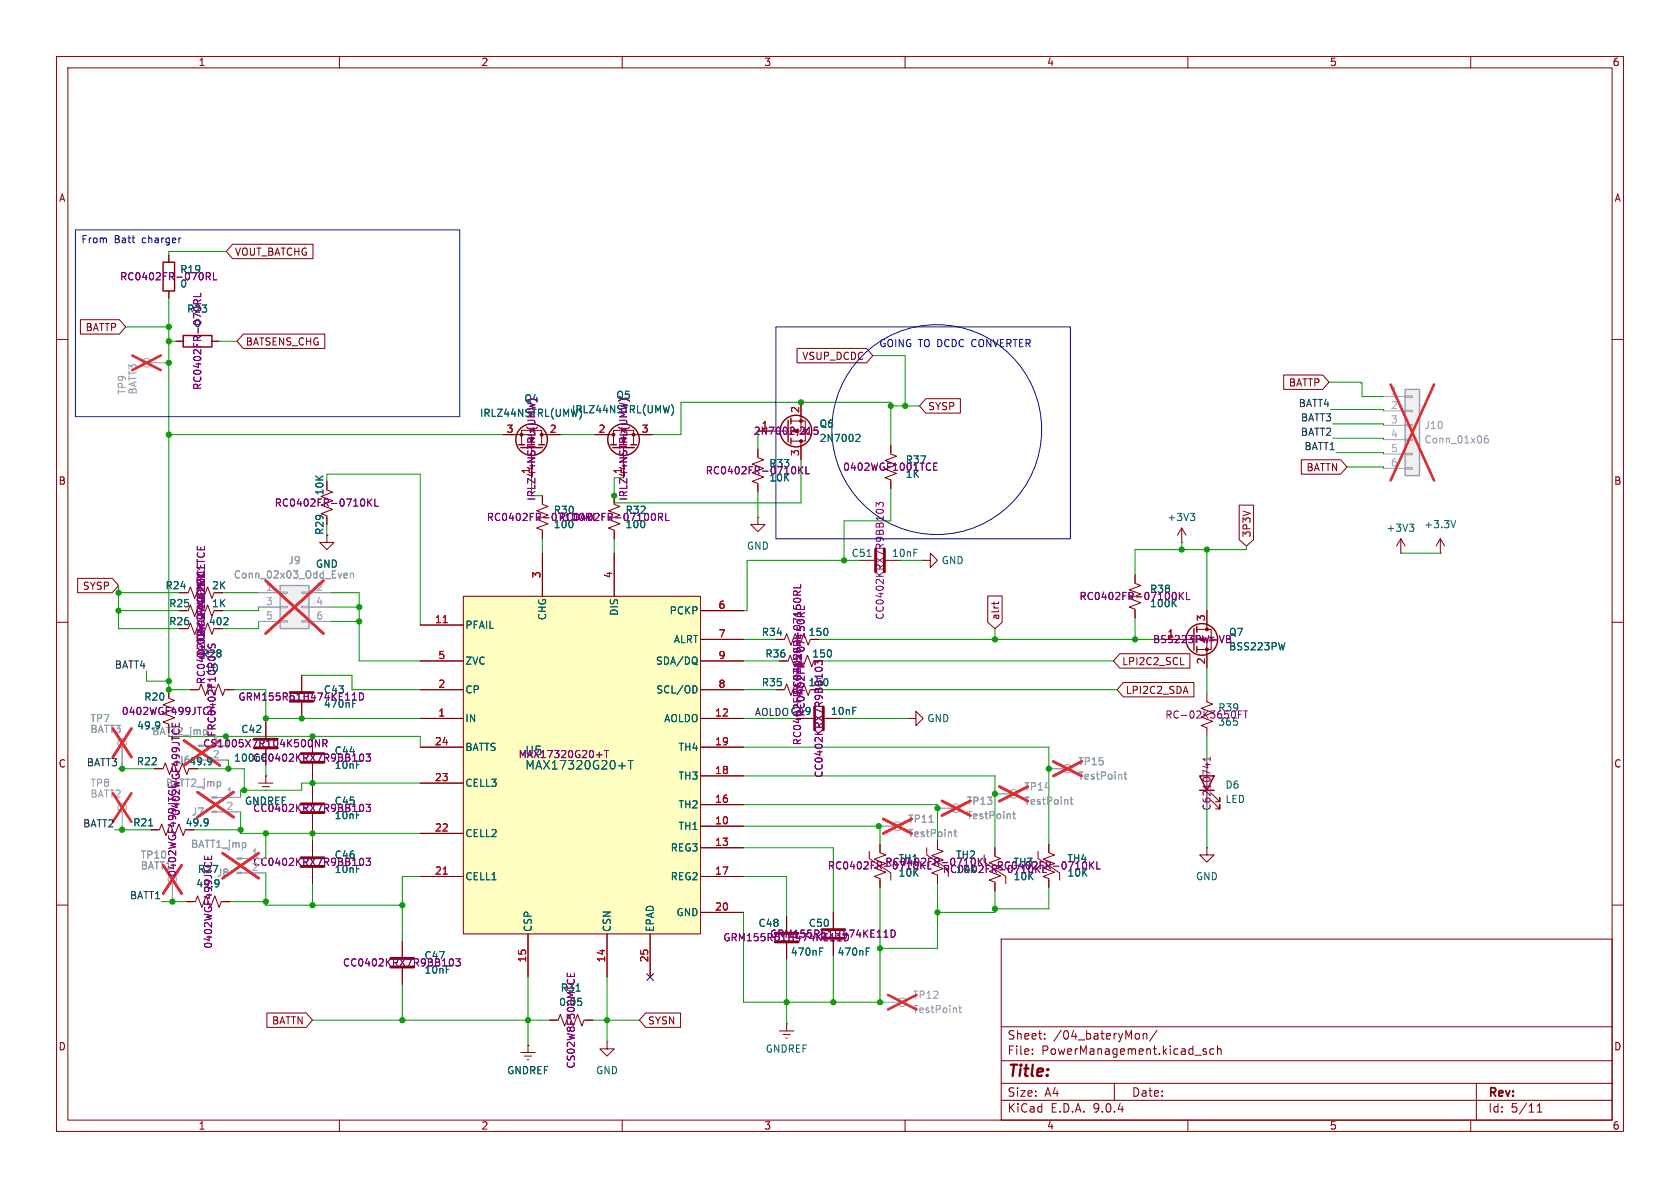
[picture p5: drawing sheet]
<svg xmlns="http://www.w3.org/2000/svg" width="297mm" height="210mm" viewBox="0 0 297 210" stroke-linecap="round" stroke-linejoin="round" font-family="sans-serif">
<g fill="none" stroke="#840000" stroke-width=".18">
<path d="M10 10h277v190h-277zM12 12h273v186h-273zM60 10v2M110 10v2M160 10v2M210 10v2M260 10v2M10 60h2M285 60h2M10 110h2M285 110h2M10 160h2"/>
<path d="M177 166h108v32h-108zM285 160h2M60 198v2M110 198v2M160 198v2M177 194.5h108M177 191.5h108M177 187.5h108M177 181.5h108M182.5 186.3v.1M182.5 185.5v.1M184.7 183.6v.1"/>
<path d="M184.7 182.8v.1M197 191.5v3M202.1 182.7v1M202.1 182.8l.2-.1 .4 .1v.9M204.5 182.1l-1.3 2M210 198v2M213.2 185.5l-.3-.1-.2 .2v.2l.5 .2v.3h-.5M214.6 185.5l-.4-.1-.3 .3v.4l.1 .2h.6M215.2 185.5l.3-.1 .3 .1 .1 .9M215.2 184.9v1.5M260 198v2M261 191.5v6.5"/>
<path d="M271.7 196.6h.9M271.7 195.5l.5-.4v1.5"/>
</g>
<g fill="none" stroke="#a1a1a1" stroke-width=".18">
<path d="M155.4 146.1h2.5M175.9 140.3h2.5"/>
<circle cx="158.7" cy="146" r=".76"/>
<circle cx="179.2" cy="140.3" r=".76"/>
</g>
<path d="M164.2 145.4h.8M168.6 147.1h.5M168.8 146.6v1.1l.3 .2M189.2 141.3h.5M189.4 140.9v1.1l.3 .2" fill="none" stroke="#989898" stroke-width=".18"/>
<path d="M176.7 139l5 2.6M181.7 139l-5 2.6M156.1 144.8l5.1 2.5M161.2 144.8l-5.1 2.5" fill="none" stroke="#e12e31" stroke-width=".46"/>
<path d="M49.5 103.5h5.1v7.6h-5.1z" fill="#f0f0f0"/>
<path d="M49.5 103.5h5.1v7.6h-5.1z" fill="none" stroke="#a1a1a1" stroke-width=".25"/>
<g fill="none" stroke="#a1a1a1" stroke-width=".18">
<path d="M45.7 104.8h3.8M45.7 107.3h3.8M45.7 109.9h3.8M49.5 104.6h1.3v.3h-1.3zM49.5 107.2h1.3v.2h-1.3zM49.5 109.7h1.3v.3h-1.3zM53.3 104.6h1.3v.3h-1.3zM53.3 107.2h1.3v.2h-1.3zM53.3 109.7h1.3v.3h-1.3zM54.6 104.8h3.8M54.6 107.3h3.8M54.6 109.9h3.8"/>
<path d="M21.6 132.1v2.5M21.6 143.5v2.6M30.5 156.2v2.6M38.3 141h4.2M38.3 143.5h4.2M165.7 142.9h2.6"/>
<circle cx="21.6" cy="131.3" r=".76"/>
<circle cx="21.6" cy="142.7" r=".76"/>
<circle cx="30.5" cy="155.4" r=".76"/>
<circle cx="169" cy="142.9" r=".76"/>
</g>
<path d="M61 101.3l.4 .1v.2l-.6 .2M61.4 102.1l-.4 .1M62 101.5l.1-.2 .3 .1 .1 .8M62 101.3v.9M179 143.9h.5M179.2 143.5v1l.3 .2" fill="none" stroke="#989898" stroke-width=".18"/>
<path d="M47 102.6l10.2 9.4M57.2 102.6l-10.2 9.4M20 128.8l3.2 5M23.2 128.8l-3.2 5M20 140.2l3.2 5.1M23.2 140.2l-3.2 5.1M28.8 152.9l3.3 5.1M32.1 152.9l-3.3 5.1M34.9 140l6.4 4.5M41.3 140l-6.4 4.5M166.5 141.6l5.1 2.6M171.6 141.6l-5.1 2.6" fill="none" stroke="#e12e31" stroke-width=".46"/>
<path d="M51.3 122.4h4.1M51.3 124h4.1M144 125v4M145.5 125v4M69.1 169.4h4.1M69.1 170.9h4.1" fill="none" stroke="#840000" stroke-width=".51"/>
<g fill="none" stroke="#840000" stroke-width=".18">
<path d="M53.3 119.4v2.8M27.3 135.9h1.5l.4-1 .8 2 .4-1M29.8 121.9v1.5l1.1 .4-2.1 .8 1 .4M29.8 126.5l1.1 .4-2.1 .7 1 .4v.3M31.9 135.9l.4-1 .7 2 .4-1M33.7 121.9h1.5l.4-1 .7 2 .4-1M38.2 121.9l.4-1 .8 2 .4-1h1.5M53.3 124.2v2.8M137.2 121.9h1.5l.4-1 .7 2 .4-1M141 127h2.8M141.7 121.9l.4-1 .8 2 .4-1M145.8 127h2.8"/>
<path d="M160.7 127h1.2v-1.3l1.3 1.3-1.3 1.3v-1.3M160.7 127h.1M26.7 146.7h1.5l.4-1 .7 2 .4-1M31.2 146.7l.4-1 .8 2 .4-1M33 159.4h1.5l.4-1 .8 2 .4-1M37.6 159.4l.4-1 .7 2 .4-1h1.5M163.8 149.9v1.2l3.8 2.6M165.7 148.6v1.5l1.1 .4-2.1 .8 1 .3M165.7 153.2l1.1 .3-2.1 .8 1 .4v1.5M174 151.1v1.3l3.8 2.5v1.3M175.9 149.9v1.5l1 .4-2 .7 1 .4M175.9 154.4l1 .4-2 .8 1 .4v1.5"/>
<path d="M183.5 150.5v1.3l3.8 2.5v1.3M185.4 149.2v1.5l1 .4-2 .8 1 .4M185.4 153.8l1 .4-2 .7 1 .4v1.5M71.1 166.4v2.8M71.1 171.2v2.8M107.3 184.2v1.2h1.3l-1.3 1.3-1.3-1.3h1.3M107.3 184.2h.1"/>
</g>
<path d="M28.1 127.6l.1 .7M28.2 128.1l-.1 .2M37.4 134.7l-.1 .4M62.3 124.4h.5M62.3 123.8h.6M26.3 146h.7M36.7 144.8a1.07 1.07 0 0 1-.1 1.1M36.8 145.3l-.1 .2M38.7 155.8v.4l-.2 .5M38.7 156.1l-.1 .1" fill="none" stroke="#006464" stroke-width=".18"/>
<g fill="none" stroke="#840084" stroke-width=".18">
<path d="M37.1 114.6l.6-.8 .3 .3v.5M144.1 118.4a.68 .68 0 0 1 .6-.5 .68 .68 0 0 1 .7 .5M144.6 117v.2l-.5-.5v.8M145.4 117l-.2 .5M30.4 127.8v.6M31 128v.4M31.7 127.8v.6M62.3 123.8h.7M63.6 122.5a.64 .64 0 0 1 .7 .6 .64 .64 0 0 1-.7 .7zM36.1 151.3v.6M36.7 151.5v.4M37.4 151.3v.6"/>
<path d="M173 151.7v1.3M173.1 152.3l.6 .7M173.7 151.7l-.7 .7M174.2 151.7v1.3M192.6 152.3v1.3M192.8 152.9l.6 .7M193.4 152.3l-.8 .8M193.9 152.3v1.3h.6M79.7 169.5a.68 .68 0 0 1 .5 .6 .68 .68 0 0 1-.5 .7M80.6 169.5h.8l-.5 .5 .4 .1v.5l-.2 .2-.5-.2"/>
</g>
<g fill="#a1a1a1" stroke="#a1a1a1" stroke-width=".18">
<path d="M37.5 140.8h.8v.3h-.8z"/>
<path d="M37.5 143.4h.8v.2h-.8z"/>
</g>
<path d="M248.4 68.8h2.6v15.3h-2.6z" fill="#f0f0f0"/>
<path d="M248.4 68.8h2.6v15.3h-2.6z" fill="none" stroke="#a1a1a1" stroke-width=".25"/>
<g fill="none" stroke="#a1a1a1" stroke-width=".18">
<path d="M244.6 70.1h3.8M244.6 72.6h3.8M244.6 75.2h3.8M244.6 77.7h3.8M248.4 70h1.3v.2h-1.3zM248.4 72.5h1.3v.3h-1.3zM248.4 75.1h1.3v.2h-1.3zM248.4 77.6h1.3v.3h-1.3zM244.6 80.3h3.8M244.6 82.8h3.8M248.4 80.1h1.3v.3h-1.3zM248.4 82.7h1.3v.2h-1.3z"/>
<path d="M36.3 131.8h3.8M36.3 134.4h3.8M185.4 135.9h2.6M42.8 151.8h4.2M42.8 154.3h4.2M156.2 177.2h2.5"/>
<circle cx="188.7" cy="135.9" r=".76"/>
<circle cx="159.5" cy="177.2" r=".76"/>
</g>
<path d="M263 77l-.3 .1a.86 .86 0 0 0 0 1.2l.4-.1v-.4l-.2-.3h-.2l-.3 .3M198.7 136.9h.5M198.9 136.5v1.1l.3 .1M169.5 178.2h.5M169.7 177.7v1.1l.3 .2" fill="none" stroke="#989898" stroke-width=".18"/>
<path d="M245.8 68l7.7 16.9M253.5 68l-7.7 16.9M32.5 130.9l6.4 4.4M38.9 130.9l-6.4 4.4M186.2 134.6l5 2.6M191.2 134.6l-5 2.6M39.4 150.8l6.3 4.4M45.7 150.8l-6.3 4.4M157 175.9l5 2.6M162 175.9l-5 2.6" fill="none" stroke="#e12e31" stroke-width=".46"/>
<g fill="none" stroke="#840000" stroke-width=".18">
<path d="M157.5 78.7v1.6l1 .3-2 .8 1 .4M57.8 89.7l1 .3-2 .8 1 .4M57.8 86.6l1 .4-2 .8 1 .3M57.8 94.6v1.3h1.3l-1.3 1.3-1.3-1.3h1.3M151.8 99.1h2.8M156.6 99.1h2.8M157.5 83.3l1 .4-2 .8 1 .3v1.6M163.2 99.1h1.3v-1.3l1.2 1.3-1.2 1.2v-1.2M163.2 99.1h.1M208.9 95.9h.1M208.9 93.3l-.7 1.3M208.9 93.3l.8 1.3"/>
<path d="M208.9 93.3v2.6M31.7 104.8h1.6l.4-1 .7 2 .4-1M33.3 111.1l.4-1 .7 2 .4-1M33.3 108l.4-1.1 .7 2.1 .4-1M36.3 111.1l.4-1 .8 2 .3-1M36.3 104.8l.4-1 .8 2 .3-1M36.3 108l.4-1.1 .8 2.1 .3-1M137.2 113h1.5l.4-1 .7 2 .4-1M141.7 113l.4-1 .8 2 .4-1M200.7 101.6v1.5l1 .4-2.1 .8 1.1 .3M200.7 106.2l1 .4-2.1 .7 1.1 .4v1.5M211.6 111.3h2.5v3.5h-2.5"/>
<path d="M211.6 113h1.8v5.1M213.4 108v3.3M45.7 138.4h2.6M46.4 139.1h1.2M46.9 139.7h.2M47 137.2h.1M47 127.6v2.8M47 132.5v2.8M47 137.2v1.2M213.4 122.6v1.5l1 .4-2.1 .7 1.1 .4M213.4 127.1l1 .4-2.1 .8 1.1 .4v1.5M213.4 134.6v2.6"/>
<path d="M153.7 150.5v1.3l3.8 2.5v1.3M155.6 149.2v1.5l1 .4-2 .8 1 .4M155.6 153.8l1 .4-2 .7 1 .4v1.5M213.4 149.9v1.2h1.2l-1.2 1.3-1.3-1.3h1.3M213.4 149.9h.1M214.1 141.5l1.5 1.5v-.8v.8h-.7M214.1 140.2l1.5 1.5v-.7v.7h-.7M139.1 161.9v2.8M139.1 166.8v2.7M147.3 161.3v2.8M147.3 166.1v2.8M92.1 186.1h2.5"/>
<path d="M92.7 186.7h1.3M93.2 187.3h.3M93.3 184.8h.1M93.3 184.8v1.3M97.2 180.3h1.5l.4-1 .7 2.1 .4-1.1M101.7 180.3l.4-1 .8 2.1 .4-1.1h1.5M137.8 182.2h2.5M138.4 182.9h1.3M138.9 183.5h.3M139.1 181h.1M139.1 181v1.2"/>
</g>
<g fill="none" stroke="#006464" stroke-width=".18">
<path d="M153.3 98.4h.7M210.4 90.7h.8l-.4 .5M211 91.2l.2 .3v.3l-.2 .2M39.5 110.4h.8M40.2 109.3v.4M207.4 106.5l.6 .8M208 106l-.8 .7M227.1 113.6l-.3 1.3M101.8 175.2h.8M102.2 176.5h.6M102.7 177l.1 .2-.1 .5M144.9 168.2h.4"/>
<path d="M144.9 167.6h.6M153.1 168.2h.5M153.1 167.6h.7"/>
</g>
<g fill="none" stroke="#840084" stroke-width=".18">
<path d="M34.9 96.6v.6h1.2v-.6M35.5 96.8v.4M65 88.2v1.3M65.2 88.8l.5 .7M65.7 88.2l-.7 .7M66.3 88.2v1.3h.6M154.9 89.6v-.8l.5 .4 .1-.3h.5l.2 .2-.2 .5M154.9 90.4a.68 .68 0 0 1 .6-.4 .68 .68 0 0 1 .7 .4M165.1 82.5h.4M165.7 81.9h-.6v1.2h.6M140.5 105.8h.8M140.9 105.2v-.6l-.2-.1h-.3l-.1 .7h1.2"/>
<path d="M141.5 104.5l-.6 .4M141.5 103.3v.6h-1.2M207.8 104.8l.1 .4v.5M208.5 104.7v1.3M208.7 105.3l.5 .7M209.2 104.7l-.7 .7M209.8 104.7v1.3h.6M216.8 112.3v1.3M217.6 113.2v.2M55.8 130.8l.7 1.2v-1.2M57.1 131.4h.6l.1-.2v-.3l-.7-.1v1.2M57.4 131.4l.4 .6"/>
<path d="M213.5 135v.7M213.9 133.8v.7M213.9 134.2h-1.2l.3 .3M219 126.3h.4M219.6 125.7h-.6v1.2M219.9 125.7h.7M220.2 125.7v1.2M100.3 172v.6M100.9 172.2v.4M101.5 172v.6M128.8 165.1a.59 .59 0 0 0-.7 .6 .59 .59 0 0 0 .7 .6l.1-.5h-.2M129.4 165.7l.7-.1 .1-.1-.1-.3-.7-.2v1.3"/>
<path d="M129.8 165.7l.4 .6M130.7 166.3v-1.3l.4 1 .5-1v1.3M132.1 166.3h.7M132.1 165.4l.4-.4v1.3M134 165h-.6l-.1 .6 .2-.1 .4 .1 .1 .2v.4l-.2 .1-.5-.1M135.2 165h-.6l-.1 .6 .2-.1 .4 .1 .2 .2-.1 .4-.2 .1-.5-.1M156.3 165.7h.7M157.5 164.4a.64 .64 0 0 1 .8 .6 .64 .64 0 0 1-.8 .7z"/>
</g>
<g fill="none" stroke="#840000" stroke-width=".25">
<path d="M211.1 111.1v3.8M211.6 110.7v1.1M211.6 114.3v1M212.1 137.2h2.5l-1.2 2.5zM212.1 139.7h2.5"/>
<circle cx="212.5" cy="113" r="2.79"/>
</g>
<path d="M154.8 97v4.1M156.3 97v4.1M45 130.7h4M45 132.2h4M137 165h4.1M137 166.5h4.1M145.3 164.3h4.1M145.3 165.9h4.1" fill="none" stroke="#840000" stroke-width=".51"/>
<g fill="#a1a1a1" stroke="#a1a1a1" stroke-width=".18">
<path d="M41.9 151.6h.9v.3h-.9z"/>
<path d="M41.9 154.2h.9v.2h-.9z"/>
<path d="M35.1 131.7h.8v.3h-.8z"/>
</g>
<g fill="#840000" stroke="#840000" stroke-width=".18">
<circle cx="213.4" cy="111.3" r=".25"/>
<circle cx="213.4" cy="114.8" r=".25"/>
</g>
<path d="M81.9 105.4h41.9v59.7h-41.9z" fill="#ffffc2"/>
<g fill="none" stroke="#840000" stroke-width=".18">
<path d="M14.2 56.5h6.9l1.1 1.3-1.1 1.3h-6.9zM29.8 45.1v1.3M29.8 51.4v1.3M41.1 43.2h14.2v2.5h-14.2l-1.1-1.2zM43 59.1h14.4v2.5h-14.4l-1.1-1.3zM31.1 60.3h1.3M37.5 60.3h1.2M88.9 76.8h5.1v1.8M92.2 78.6v-2.5h3.6v2.5M95.8 76.8h3.3M105.2 76.8h3.3M108.5 78.6v-2.5h3.5v2.5"/>
<path d="M115.3 76.8h-5.1v1.8M134 79.4v1.5l1 .4-2 .7 1 .4M139.8 74.4h2.6v3.6h-2.6M140.9 61.6h12.3l1.1 1.3-1.1 1.2h-12.3zM141.6 71.1v5.1h-1.8M141.6 78v3.3M157.5 78.7v1.3M163.7 70.5h6.1v2.5h-6.1l-1.1-1.2zM226.9 66.3h6.9l1.1 1.3-1.1 1.2h-6.9zM95.9 87.6v1.6l1 .3-2 .8 1 .4M95.9 92.2l1 .4-2 .7 1 .4v1.6M95.9 97.8v7.6"/>
<path d="M108.6 87.6v1.6l1 .3-2 .8 1 .4M108.6 92.2l1 .4-2 .7 1 .4v1.6M108.6 97.8v7.6M134 91.4v1.3h1.3l-1.3 1.3-1.3-1.3h1.3M134 91.4h.1M134 83.9l1 .4-2 .8 1 .4v1.5M157.5 85.1v1.3M219.1 89.3h2.5v6.1l-1.3 1.1-1.2-1.1zM230.1 81.3h6.9l1.1 1.3-1.1 1.2h-6.9zM247.6 97.8h.1M247.6 95.3l-.7 1.2M247.6 95.3l.8 1.2"/>
<path d="M247.6 95.3v2.5M254.6 97.8h.1M254.6 95.3l-.7 1.2M254.6 95.3l.8 1.2M254.6 95.3v2.5M13.7 102.2h6.1l1.2 1.3-1.2 1.3h-6.1zM31.7 104.8h1.3M53.3 119.4v2.8M74.3 110.5h7.6M74.3 116.8h7.6M81.9 105.4h41.9v59.7h-41.9zM123.8 116.8h7.6"/>
<path d="M123.8 113h7.6M123.8 108h7.6M137.2 113h1.2M137.8 116.8h1.5l.4-1 .8 2.1 .3-1.1M142.4 116.8l.3-1 .8 2.1 .4-1.1M174.6 105.4h2.6v4.6l-1.3 1.1-1.3-1.1zM175.7 106.4v.5M176.6 106.4l-.2 .3M198 115.6h12.4v2.5h-12.4l-1.2-1.3zM200.7 101.6v1.3M200.7 108v1.2M208.7 117.5h.6"/>
<path d="M213.4 108v2.5M213.4 115.6v2.5M27.3 135.9h1.3M29.8 121.9v1.3M33.7 121.9h1.2M40 121.9h1.3M47 137.2h.1M47 127.6v2.8M47 132.5v2.8M53.3 124.2v2.8M55.2 130.2v2.8M55.2 135v2.8"/>
<path d="M55.2 139.1v2.8M74.3 121.9h7.6M74.3 127h7.6M74.3 132.1h7.6M74.3 138.4h7.6M123.8 121.9h7.6M123.8 127h7.6M123.8 132.1h7.6M123.8 137.2h7.6M137.2 121.9h1.2M141 127h2.8M145.8 127h2.8"/>
<path d="M198.6 120.6h12.5v2.6h-12.5l-1.1-1.3zM26.7 146.7h1.2M33 159.4h1.3M39.4 159.4h1.2M55.2 143.9v2.8M55.2 148.6v2.8M55.2 153.4v2.8M74.3 147.3h7.6M74.3 154.9h7.6M123.8 154.9h7.6M123.8 142.2h7.6M123.8 146.1h7.6"/>
<path d="M123.8 149.9h7.6M155.6 149.2v1.3M155.6 155.6v1.2M165.7 148.6v1.3M165.7 154.9v1.3M175.9 149.9v1.2M175.9 156.2v1.3M185.4 149.2v1.3M185.4 155.6v1.2M47.2 179.1h6.9l1.1 1.2-1.1 1.3h-6.9zM71.1 166.4v2.8M71.1 171.2v2.8"/>
<path d="M93.3 165.1v7.6M107.3 165.1v7.6M114.1 179.1h6.2v2.5h-6.2l-1.1-1.3zM114.9 165.1v7.6M123.8 161.3h7.6M139.1 161.9v2.8M139.1 166.8v2.7M147.3 161.3v2.8M147.3 166.1v2.8M93.3 184.8h.1M97.2 180.3h1.2M103.5 180.3h1.3"/>
</g>
<path d="M78.3 110.1h.8M78.3 154.5h.8" fill="none" stroke="#a90000" stroke-width=".18"/>
<g fill="none" stroke="#006464" stroke-width=".18">
<path d="M118.7 71.5a1.46 1.46 0 0 1 0 2M151.5 76.8h.4l.1 .3-.8 .9h.8M249.2 92.7h.7l-.4 .4M249.7 93.1l.2 .3v.3l-.2 .2M257.4 92l-.5 1.3M39.5 110.4h.8M40.2 109.3v.4M123.2 117.5h.1M123.2 116.3v.9M207.4 106.5l.6 .8M208 106l-.8 .7M227.1 113.6l-.3 1.3"/>
<path d="M28.1 127.6l.1 .7M28.2 128.1l-.1 .2M37.4 134.7l-.1 .4M62.3 124.4h.5M62.3 123.8h.6M109.4 135.4h1.2M111.1 134.4h.8M111.5 134.4v1.6M123 121.3l.2 .5-.2 .6M26.3 146h.7M36.7 144.8a1.07 1.07 0 0 1-.1 1.1M36.8 145.3l-.1 .2"/>
<path d="M38.7 155.8v.4l-.2 .5M38.7 156.1l-.1 .1M101.8 175.2h.8M102.2 176.5h.6M102.7 177l.1 .2-.1 .5M144.9 168.2h.4M144.9 167.6h.6M153.1 168.2h.5M153.1 167.6h.7"/>
</g>
<g fill="none" stroke="#840084" stroke-width=".18">
<path d="M34.2 53.7v-.5l.3-.2 .3 .1 .1 .6M35.5 53l-.6 .4M35.5 51.8v.6h-1.3M36.5 48.9l.6-.1 .1-.2-.1-.3-.6-.1v1.3M36.8 48.9l.4 .6M37.7 48.2v1.3h.6M142.7 76.8h.7M143.9 76.7l.5 .1M144.6 75.5h-.6l-.1 .6 .5-.1M144.6 76.2v.3M34.9 96.6v.6h1.2v-.6M35.5 96.8v.4"/>
<path d="M65 88.2v1.3M65.2 88.8l.5 .7M65.7 88.2l-.7 .7M66.3 88.2v1.3h.6M115.8 91v.8M116.4 91.4h.6l.1-.2v-.3l-.7-.2v1.3M116.7 91.4l.4 .6M117.7 90.7v1.3h.6M141.2 82.5v1.3M141.4 83l.5 .8M141.9 82.5l-.7 .7M142.5 82.5v1.3h.6"/>
<path d="M165.1 82.5h.4M165.7 81.9h-.6v1.2h.6M37.1 114.6l.6-.8 .3 .3v.5M140.5 105.8h.8M140.9 105.2v-.6l-.2-.1h-.3l-.1 .7h1.2M141.5 104.5l-.6 .4M141.5 103.3v.6h-1.2M144.1 118.4a.68 .68 0 0 1 .6-.5 .68 .68 0 0 1 .7 .5M144.6 117v.2l-.5-.5v.8M145.4 117l-.2 .5M207.8 104.8l.1 .4v.5M208.5 104.7v1.3"/>
<path d="M208.7 105.3l.5 .7M209.2 104.7l-.7 .7M209.8 104.7v1.3h.6M216.8 112.3v1.3M217.6 113.2v.2M30.4 127.8v.6M31 128v.4M31.7 127.8v.6M55.8 130.8l.7 1.2v-1.2M57.1 131.4h.6l.1-.2v-.3l-.7-.1v1.2M57.4 131.4l.4 .6M62.3 123.8h.7"/>
<path d="M63.6 122.5a.64 .64 0 0 1 .7 .6 .64 .64 0 0 1-.7 .7zM63.9 133.3a.68 .68 0 0 1 .4 .6 .68 .68 0 0 1-.4 .7M64.7 133.3h.8l-.4 .5 .3 .1v.5l-.1 .2-.6-.2M105.5 133.4h.9M106.9 132.7h.7M107.2 132.7v1.2M36.1 151.3v.6M36.7 151.5v.4M37.4 151.3v.6M63.9 142.2a.68 .68 0 0 1 .4 .6 .68 .68 0 0 1-.4 .7M63.9 151.7a.68 .68 0 0 1 .4 .6 .68 .68 0 0 1-.4 .7M64.7 142.2h.8l-.4 .5 .3 .1v.5l-.1 .2-.6-.2"/>
<path d="M64.7 151.7h.8l-.4 .5 .3 .1v.6l-.1 .1-.6-.1M173 151.7v1.3M173.1 152.3l.6 .7M173.7 151.7l-.7 .7M174.2 151.7v1.3M192.6 152.3v1.3M192.8 152.9l.6 .7M193.4 152.3l-.8 .8M193.9 152.3v1.3h.6M79.7 169.5a.68 .68 0 0 1 .5 .6 .68 .68 0 0 1-.5 .7M80.6 169.5h.8l-.5 .5 .4 .1v.5l-.2 .2-.5-.2M100.3 172v.6"/>
<path d="M100.9 172.2v.4M101.5 172v.6M128.8 165.1a.59 .59 0 0 0-.7 .6 .59 .59 0 0 0 .7 .6l.1-.5h-.2M129.4 165.7l.7-.1 .1-.1-.1-.3-.7-.2v1.3M129.8 165.7l.4 .6M130.7 166.3v-1.3l.4 1 .5-1v1.3M132.1 166.3h.7M132.1 165.4l.4-.4v1.3M134 165h-.6l-.1 .6 .2-.1 .4 .1 .1 .2v.4l-.2 .1-.5-.1M135.2 165h-.6l-.1 .6 .2-.1 .4 .1 .2 .2-.1 .4-.2 .1-.5-.1M156.3 165.7h.7M157.5 164.4a.64 .64 0 0 1 .8 .6 .64 .64 0 0 1-.8 .7z"/>
</g>
<g fill="none" stroke="#840000" stroke-width=".25">
<path d="M28.8 46.4h2.1v5h-2.1zM32.4 59.3h5.1v2h-5.1zM91.7 78.6h1M92.1 79.1h3.8M95.2 78.6h1.1M107.9 78.6h1.1M108.3 79.1h3.8M111.5 78.6h1M139.3 74.3v3.8M139.8 73.9v1M139.8 77.5v1"/>
<circle cx="94" cy="77.7" r="2.79"/>
<circle cx="110.2" cy="77.7" r="2.79"/>
<circle cx="140.7" cy="76.2" r="2.79"/>
</g>
<g fill="#840000" stroke="#840000" stroke-width=".18">
<circle cx="108.5" cy="76.8" r=".25"/>
<circle cx="112" cy="76.8" r=".25"/>
<circle cx="95.8" cy="76.8" r=".25"/>
<circle cx="92.2" cy="76.8" r=".25"/>
<circle cx="141.6" cy="78" r=".25"/>
<circle cx="141.6" cy="74.4" r=".25"/>
</g>
<path d="M53.2 133.2h4.1M53.2 134.7h4.1M53.2 142.1h4.1M53.2 143.6h4.1M53.2 151.6h4.1M53.2 153.2h4.1" fill="none" stroke="#840000" stroke-width=".51"/>
<g fill="none" stroke="#a1a1a1" stroke-width=".18">
<path d="M26.7 64.1h2.5M45.7 104.8h3.8M45.7 107.3h3.8M45.7 109.9h3.8M54.6 104.8h3.8M54.6 107.3h3.8M54.6 109.9h3.8M21.6 132.1v2.5M36.3 131.8h3.8M36.3 134.4h3.8M185.4 135.9h2.6M30.5 156.2v2.6"/>
<path d="M38.7 141h3.8M38.7 143.5h3.8M43.2 151.8h3.8M43.2 154.3h3.8M155.4 146.1h2.5M165.7 142.9h2.6M175.9 140.3h2.5"/>
<circle cx="25.9" cy="64.1" r=".76"/>
</g>
<g fill="none" stroke="#e12e31" stroke-width=".46">
<path d="M23.4 62.8l5 2.6M28.4 62.8l-5 2.6M47 102.6l10.2 9.4M57.2 102.6l-10.2 9.4M20 128.8l3.2 5M23.2 128.8l-3.2 5M32.5 130.9l6.4 4.4M38.9 130.9l-6.4 4.4M176.7 139l5 2.6M181.7 139l-5 2.6M186.2 134.6l5 2.6M191.2 134.6l-5 2.6"/>
<path d="M28.8 152.9l3.3 5.1M32.1 152.9l-3.3 5.1M34.9 140l6.4 4.5M39.4 150.8l6.3 4.4M41.3 140l-6.4 4.5M45.7 150.8l-6.3 4.4M156.1 144.8l5.1 2.5M161.2 144.8l-5.1 2.5M166.5 141.6l5.1 2.6M171.6 141.6l-5.1 2.6"/>
</g>
<g fill="none" stroke="#009600" stroke-width=".18">
<path d="M22.2 57.8h7.6M29.8 52.7v69.2h3.9M40 44.5h-10.2v.6M29.2 64.1h.6M29.8 76.8h59.1M29.8 60.3h1.3M38.7 60.3h3.2M99.1 76.8h6.1M115.3 76.8h5.1v-5.7h37.1v7.6M134 76.2v3.2M154.3 62.9h5.7v8.9M157.5 71.8h5.1"/>
<path d="M234.9 67.6h5.6v.1h.3v2.4h3.8M235.2 72.4h9.4v.2M235.6 74.9h9v.3M235.6 77.5h9v.2M57.8 85.1v-1.3h16.5v26.7M94 84.5v3.1h1.9M95.9 95.3v2.5M108.6 95.3v2.5M134 87v4.4M141.6 81.3v7.6h-33v-4.4h1.6M151.8 99.1h-19.7v8.9h-.7M157.5 86.4v5.7h-8.3v7"/>
<path d="M159.4 99.1h3.8M208.9 95.9v1.3M213.4 97.2v10.8M220.3 96.5v.7h-19.6v4.4M236.2 80h8.4v.3M238.1 82.6h6.5v.2M247.6 97.8h7M21 108h10.7M21 104.8h10.7M21 103.5v7.6h10.7M25.9 118.6v1.8h3.9M39.4 104.8h6.3"/>
<path d="M45.7 107.3v.7h-6.3M45.7 109.9v1.2h-6.3M53.3 119.4h8.9v2.5h12.1M58.4 104.8h5.1v12h10.8M58.4 109.9h5.1M58.4 107.3h5.1M131.4 116.8h6.4M131.4 113h5.8M144.8 113h60.9M145.4 116.8h51.4M175.9 111.1v1.9M200.7 109.2v3.8"/>
<path d="M213.4 118.1v4.5M21 135.9h6.3M21.6 134.6v1.3M29.8 130.2h44.5v1.9M34.9 135.9h8.3v3.8M39.9 130.2v.1h.2v1.5M40.1 134.4h.3v1.5M41.3 121.9h5.7v5.7M47 127h27.3M47 135.3v1.9M55.2 137.8v1.3M74.3 138.4h-21v1.3h-10.8v1.3"/>
<path d="M131.4 121.9h5.8M131.4 132.1h54v17.1M131.4 137.2h44.5v12.7M131.4 127h9.6M144.8 121.9h52.7M148.6 127h12.1M213.4 130.2v4.4M20.3 146.7h6.4M21.6 146.1v.6M28.6 159.4h4.4M30.5 158.8v.6M34.3 146.7h8.2"/>
<path d="M40.6 159.4h6.4M42.5 143.5v3.8h31.8M47 147.3v4.5M47 154.3v5.7h24.1M55.2 146.7v1.9M55.2 156.2v3.8M74.3 154.9h-3.2v11.5M131.4 142.2h34.3v6.4M131.4 154.9h7.7v7M131.4 149.9h15.9v11.4M131.4 146.1h24.2v3.1M155.6 156.8v20.4"/>
<path d="M165.7 156.2v11.4h-10.1M175.9 157.5v3.8h-10.2M185.4 156.8v3.9h-9.5M213.4 142.2v7.7M71.1 174v6.3M93.3 172.7v12.1M107.3 172.7v11.5M131.4 161.3v15.9h24.8M139.1 169.5v11.5M147.3 168.9v8.3M55.2 180.3h42M104.8 180.3h8.2"/>
</g>
<path d="M114.3 172.1l1.2 1.2M115.5 172.1l-1.2 1.2" fill="none" stroke="#000084" stroke-width=".18"/>
<g fill="none" stroke="#0000c2" stroke-width=".18">
<path d="M13.3 40.6h68v33.1h-68zM32 42.1h-.3M137.2 57.8h52v37.5h-52z"/>
<circle cx="165.6" cy="75.9" r="18.5"/>
</g>
<g fill="none" stroke="#989898" stroke-width=".18">
<path d="M61 101.3l.4 .1v.2l-.6 .2M61.4 102.1l-.4 .1M62 101.5l.1-.2 .3 .1 .1 .8M62 101.3v.9M198.7 136.9h.5M198.9 136.5v1.1l.3 .1M164.2 145.4h.8M168.6 147.1h.5M168.8 146.6v1.1l.3 .2M179 143.9h.5M179.2 143.5v1l.3 .2M189.2 141.3h.5"/>
<path d="M189.4 140.9v1.1l.3 .2"/>
</g>
<g fill="#009600" stroke="#009600" stroke-width=".18">
<circle cx="29.8" cy="76.8" r=".46"/>
<circle cx="29.8" cy="64.1" r=".46"/>
<circle cx="29.8" cy="57.8" r=".46"/>
<circle cx="29.8" cy="60.3" r=".46"/>
<circle cx="63.5" cy="107.3" r=".46"/>
<circle cx="21" cy="108" r=".46"/>
<circle cx="21" cy="104.8" r=".46"/>
<circle cx="71.1" cy="180.3" r=".46"/>
<circle cx="93.3" cy="180.3" r=".46"/>
<circle cx="71.1" cy="160" r=".46"/>
<circle cx="47" cy="159.4" r=".46"/>
<circle cx="55.2" cy="160" r=".46"/>
<circle cx="107.3" cy="180.3" r=".46"/>
<circle cx="30.5" cy="159.4" r=".46"/>
<circle cx="21.6" cy="135.9" r=".46"/>
<circle cx="40.4" cy="135.9" r=".46"/>
<circle cx="21.6" cy="146.7" r=".46"/>
<circle cx="39.9" cy="130.2" r=".46"/>
<circle cx="29.8" cy="121.9" r=".46"/>
<circle cx="63.5" cy="109.9" r=".46"/>
<circle cx="29.8" cy="120.4" r=".46"/>
<circle cx="55.2" cy="130.2" r=".46"/>
<circle cx="55.2" cy="138.4" r=".46"/>
<circle cx="53.3" cy="127" r=".46"/>
<circle cx="42.5" cy="146.7" r=".46"/>
<circle cx="47" cy="147.3" r=".46"/>
<circle cx="47" cy="127" r=".46"/>
<circle cx="43.2" cy="139.7" r=".46"/>
<circle cx="55.2" cy="147.3" r=".46"/>
<circle cx="175.9" cy="113" r=".46"/>
<circle cx="149.2" cy="99.1" r=".46"/>
<circle cx="157.5" cy="71.8" r=".46"/>
<circle cx="155.6" cy="167.6" r=".46"/>
<circle cx="139.1" cy="177.2" r=".46"/>
<circle cx="147.3" cy="177.2" r=".46"/>
<circle cx="155.6" cy="177.2" r=".46"/>
<circle cx="165.7" cy="161.3" r=".46"/>
<circle cx="208.9" cy="97.2" r=".46"/>
<circle cx="213.4" cy="97.2" r=".46"/>
<circle cx="200.7" cy="113" r=".46"/>
<circle cx="185.4" cy="135.9" r=".46"/>
<circle cx="175.9" cy="160.7" r=".46"/>
<circle cx="175.9" cy="140.3" r=".46"/>
<circle cx="165.7" cy="142.9" r=".46"/>
<circle cx="155.4" cy="146.1" r=".46"/>
<circle cx="160" cy="71.8" r=".46"/>
<circle cx="108.6" cy="87.6" r=".46"/>
<circle cx="141.6" cy="71.1" r=".46"/>
</g>
<text font-size="2.8" fill="#840000" x="178" y="190.9">Title:</text>
<text font-size="2.1" fill="#840084" x="92.8" y="133.7">U5</text>
<text font-size="2.1" fill="#006464" x="92.8" y="136.2">MAX17320G20+T</text>
<g font-size="2.1" fill="#840000">
<text x="178" y="184">Sheet:</text>
<text x="186.2" y="184">/04_bateryMon/</text>
<text x="178" y="186.7">File:</text>
<text x="184.1" y="186.7">PowerManagement.kicad_sch</text>
<text x="178" y="196.9">KiCad</text>
<text x="178" y="194.1">Size:</text>
<text x="184.7" y="194.1">A4</text>
<text x="185.7" y="196.9">E.D.A.</text>
<text x="193.3" y="196.9">9.0.4</text>
<text x="200" y="194.1">Date:</text>
<text x="263" y="194.3">Rev:</text>
<text x="263" y="196.9">Id:</text>
<text x="267.1" y="196.9">5/11</text>
</g>
<g font-size="1.8" fill="#840000">
<text x="35" y="11.9">1</text>
<text x="85" y="11.9">2</text>
<text x="135" y="11.9">3</text>
<text x="185" y="11.9">4</text>
<text x="235" y="11.9">5</text>
<text x="285" y="11.9">6</text>
<text x="10.3" y="35.9">A</text>
<text x="285.3" y="35.9">A</text>
<text x="41.4" y="45.4">VOUT_BATCHG</text>
<text x="15" y="58.7">BATTP</text>
<text x="43.3" y="61.3">BATSENS_CHG</text>
<text x="141.7" y="63.8">VSUP_DCDC</text>
<text x="227.8" y="68.5">BATTP</text>
<text x="133.2" y="77.1">2N7002,215</text>
<text x="164" y="72.7">SYSP</text>
<text x="230.9" y="83.5">BATTN</text>
<text x="10.3" y="85.9">B</text>
<text x="57.4" y="87.7" transform="rotate(-90 57.4 87.7)">10K</text>
<text x="94.8" y="88.6" transform="rotate(-90 94.8 88.6)">IRLZ44NSTRL(UMW)</text>
<text x="111.1" y="88.6" transform="rotate(-90 111.1 88.6)">IRLZ44NSTRL(UMW)</text>
<text x="285.3" y="85.9">B</text>
<text x="57.4" y="94.7" transform="rotate(-90 57.4 94.7)">R29</text>
<text x="221.3" y="95.1" transform="rotate(-90 221.3 95.1)">3P3V</text>
<text x="14.5" y="104.5">SYSP</text>
<text x="29.8" y="107.5">R25</text>
<text x="37.4" y="104.4">2K</text>
<text x="37.4" y="107.5">1K</text>
<text x="29.8" y="110.7">R26</text>
<text x="36.8" y="110.7">402</text>
<text x="142.9" y="112.6">150</text>
<text x="176.8" y="109.7" transform="rotate(-90 176.8 109.7)">alrt</text>
<text x="203.7" y="113.9">BSS223PW-VB</text>
<text x="143.5" y="116.4">150</text>
<text x="198.3" y="117.8">LPI2C2_SCL</text>
<text x="198.9" y="122.9">LPI2C2_SDA</text>
<text x="10.3" y="135.9">C</text>
<text x="31.4" y="135.2">J649.9</text>
<text x="285.3" y="135.9">C</text>
<text x="32.7" y="146.3">49.9</text>
<text x="10.3" y="185.9">D</text>
<text x="48" y="181.3">BATTN</text>
<text x="114.5" y="181.3">SYSN</text>
<text x="285.3" y="185.9">D</text>
<text x="35" y="199.9">1</text>
<text x="85" y="199.9">2</text>
<text x="135" y="199.9">3</text>
<text x="185" y="199.9">4</text>
<text x="235" y="199.9">5</text>
<text x="285" y="199.9">6</text>
</g>
<g font-size="1.8" fill="#0000c2">
<text x="14.3" y="43.3">From</text>
<text x="20.2" y="43.3">Batt</text>
<text x="25.2" y="43.3">charger</text>
<text x="155.4" y="61.6">GOING TO DCDC CONVERTER</text>
</g>
<g font-size="1.8" fill="#840084">
<text x="21.1" y="49.8">RC0402FR-070RL</text>
<text x="31.8" y="51">0</text>
<text x="31.8" y="48.5">R19</text>
<text x="33" y="55.5">R23</text>
<text x="34.2" y="58">0</text>
<text x="35.8" y="69" transform="rotate(-90 35.8 69)">RC0402FR-070RL</text>
<text x="92.6" y="71.3">Q4</text>
<text x="108.9" y="70.7">Q5</text>
<text x="84.7" y="73.9">IRLZ44NSTRL(UMW)</text>
<text x="144.8" y="75.8">Q6</text>
<text x="135.9" y="82.8">R33</text>
<text x="144.8" y="78.3">2N7002</text>
<text x="148.9" y="83.4">0402WGF1001TCE</text>
<text x="160" y="82.1">R37</text>
<text x="48.5" y="89.8">RC0402FR-0710KL</text>
<text x="124.7" y="84">RC0402FR-0710KL</text>
<text x="135.9" y="85.3">10K</text>
<text x="160" y="84.7">1K</text>
<text x="86" y="92.3">RC0402FR-07100RL</text>
<text x="97.8" y="93.6">100</text>
<text x="97.8" y="91">R30</text>
<text x="98.7" y="92.3">RC0402FR-07100RL</text>
<text x="110.5" y="93.6">100</text>
<text x="110.5" y="91">R32</text>
<text x="190.7" y="106.3">RC0402FR-07100KL</text>
<text x="203.2" y="107.5">100K</text>
<text x="203.2" y="105">R38</text>
<text x="36.4" y="113.3" transform="rotate(-90 36.4 113.3)">0402WGF2001TCE</text>
<text x="156.4" y="109.7" transform="rotate(-90 156.4 109.7)">CC0402KRX7R9BB103</text>
<text x="217.2" y="112.6">Q7</text>
<text x="35.5" y="116.4">R28</text>
<text x="36.2" y="119">10</text>
<text x="36.4" y="116.5" transform="rotate(-90 36.4 116.5)">0402WGF1001TCE</text>
<text x="217.2" y="115.2">BSS223PW</text>
<text x="36.4" y="121.1" transform="rotate(-90 36.4 121.1)">RC0402FR-07402RL</text>
<text x="42.1" y="124.1">GRM155R61H474KE11D</text>
<text x="57.2" y="125.3">470nF</text>
<text x="57.2" y="122.8">C43</text>
<text x="141.8" y="123" transform="rotate(-90 141.8 123)">RC0402FR-07150RL</text>
<text x="142.9" y="121.5">150</text>
<text x="215.3" y="126">R39</text>
<text x="21.4" y="126.6">0402WGF499JTCE</text>
<text x="26.8" y="130.1">BATT2_jmp</text>
<text x="37.5" y="131.6">1</text>
<text x="38.3" y="130.3" transform="rotate(-90 38.3 130.3)">FRC0402F10R0TS</text>
<text x="139.7" y="126.6">C49</text>
<text x="141.8" y="131.8" transform="rotate(-90 141.8 131.8)">RC0402FR-07150RL</text>
<text x="142.5" y="126.8" transform="rotate(-90 142.5 126.8)">RC0402FR-07150RL</text>
<text x="205.9" y="127.2">RC-02K3650FT</text>
<text x="215.3" y="128.5">365</text>
<text x="35.8" y="132.3">CS1005X7R104K500NR</text>
<text x="59.1" y="133.6">C44</text>
<text x="59.1" y="136.1">10nF</text>
<text x="91.6" y="134.2">MAX17320G20+T</text>
<text x="145.6" y="137.6" transform="rotate(-90 145.6 137.6)">CC0402KRX7R9BB103</text>
<text x="29.2" y="139.3">BATT2_jmp</text>
<text x="44.7" y="143.7">CC0402KRX7R9BB103</text>
<text x="59.1" y="142.5">C45</text>
<text x="214.2" y="143.4" transform="rotate(-90 214.2 143.4)">C6210741</text>
<text x="32" y="144.3" transform="rotate(-90 32 144.3)">0402WGF499JTCE</text>
<text x="59.1" y="145">10nF</text>
<text x="24.8" y="153.9">BATT1</text>
<text x="31.3" y="155.1" transform="rotate(-90 31.3 155.1)">0402WGF499JTCE</text>
<text x="34.9" y="154.5">R27</text>
<text x="44.7" y="153.3">CC0402KRX7R9BB103</text>
<text x="59.1" y="152">C46</text>
<text x="59.1" y="154.5">10nF</text>
<text x="146.3" y="153.9">RC0402FR-0710KL</text>
<text x="156.4" y="153.3">RC0402FR-0710KL</text>
<text x="158.8" y="152.6">TH1</text>
<text x="158.8" y="155.2">10K</text>
<text x="166.6" y="154.5">RC0402FR-0710KL</text>
<text x="168.9" y="152">TH2</text>
<text x="168.9" y="154.5">10K</text>
<text x="176.1" y="153.9">RC0402FR-0710KL</text>
<text x="179.1" y="153.3">TH3</text>
<text x="179.1" y="155.8">10K</text>
<text x="188.6" y="152.6">TH4</text>
<text x="188.6" y="155.2">10K</text>
<text x="34.6" y="157.1">49.9</text>
<text x="37.7" y="167.8" transform="rotate(-90 37.7 167.8)">0402WGF499JTCE</text>
<text x="136" y="166">GRM155R61H474KE11D</text>
<text x="142.9" y="164.1">C50</text>
<text x="60.5" y="171">CC0402KRX7R9BB103</text>
<text x="74.9" y="169.8">C47</text>
<text x="74.9" y="172.3">10nF</text>
<text x="98.7" y="178">0.05</text>
<text x="99" y="175.5">R31</text>
<text x="101.8" y="189" transform="rotate(-90 101.8 189)">CS02W8F500MTCE</text>
</g>
<g font-size="1.8" fill="#989898">
<text x="22.5" y="69.8" transform="rotate(-90 22.5 69.8)">TP9</text>
<text x="24.4" y="69.8" transform="rotate(-90 24.4 69.8)">BATT3</text>
<text x="251.7" y="76">J10</text>
<text x="251.7" y="78.6">Conn_01x06</text>
<text x="50.9" y="99.9">J9</text>
<text x="41.2" y="102.5">Conn_02x03_Odd_Even</text>
<text x="15.9" y="127.9">TP7</text>
<text x="15.9" y="129.8">BATT3</text>
<text x="190.5" y="135.5">TP15</text>
<text x="15.9" y="139.3">TP8</text>
<text x="15.9" y="141.2">BATT2</text>
<text x="170.8" y="142.5">TP13</text>
<text x="181" y="142.5">TestPoint</text>
<text x="181" y="139.9">TP14</text>
<text x="190.5" y="138">TestPoint</text>
<text x="33.8" y="144.4">J7</text>
<text x="160.4" y="148.2">TestPoint</text>
<text x="160.4" y="145.6">TP11</text>
<text x="170.8" y="145">TestPoint</text>
<text x="24.8" y="152">TP10</text>
<text x="33.7" y="150.1">BATT1_jmp</text>
<text x="38.2" y="155.2">J8</text>
<text x="161.3" y="179.3">TestPoint</text>
<text x="161.3" y="176.8">TP12</text>
</g>
<g font-size="1.8" fill="#aaa">
<text x="245.8" y="69.9">1</text>
<text x="245.8" y="72.4">2</text>
<text x="245.8" y="74.9">3</text>
<text x="245.8" y="77.5">4</text>
<text x="245.8" y="80">5</text>
<text x="245.8" y="82.6">6</text>
<text x="46.9" y="104.5">1</text>
<text x="46.9" y="107.1">3</text>
<text x="55.8" y="104.5">2</text>
<text x="55.8" y="107.1">4</text>
<text x="46.9" y="109.6">5</text>
<text x="55.8" y="109.6">6</text>
<text x="39.9" y="140.7">1</text>
<text x="39.9" y="143.3">2</text>
<text x="44.4" y="151.5">1</text>
<text x="44.4" y="154.1">2</text>
</g>
<g font-size="1.8" fill="#a90000">
<text x="89.5" y="76.6">3</text>
<text x="97.1" y="76.6">2</text>
<text x="105.7" y="76.6">2</text>
<text x="113.3" y="76.6">3</text>
<text x="134.5" y="75.9">1</text>
<text x="141.4" y="73.1" transform="rotate(-90 141.4 73.1)">2</text>
<text x="93.7" y="83.9" transform="rotate(-90 93.7 83.9)">1</text>
<text x="110" y="83.9" transform="rotate(-90 110 83.9)">1</text>
<text x="141.4" y="80.7" transform="rotate(-90 141.4 80.7)">3</text>
<text x="95.6" y="102.3" transform="rotate(-90 95.6 102.3)">3</text>
<text x="108.3" y="102.3" transform="rotate(-90 108.3 102.3)">4</text>
<text x="126.9" y="107.7">6</text>
<text x="76.8" y="110.2">11</text>
<text x="126.9" y="112.8">7</text>
<text x="206.3" y="112.8">1</text>
<text x="213.1" y="109.9" transform="rotate(-90 213.1 109.9)">3</text>
<text x="77.4" y="116.6">5</text>
<text x="126.9" y="116.6">9</text>
<text x="213.1" y="117.5" transform="rotate(-90 213.1 117.5)">2</text>
<text x="77.4" y="121.7">2</text>
<text x="126.9" y="121.7">8</text>
<text x="76.8" y="131.8">24</text>
<text x="77.4" y="126.7">1</text>
<text x="126.3" y="126.7">12</text>
<text x="126.3" y="131.8">19</text>
<text x="126.3" y="136.9">18</text>
<text x="76.8" y="138.2">23</text>
<text x="126.3" y="142">16</text>
<text x="76.8" y="147.1">22</text>
<text x="126.3" y="145.8">10</text>
<text x="126.3" y="149.6">13</text>
<text x="76.8" y="154.7">21</text>
<text x="126.3" y="154.7">17</text>
<text x="126.3" y="161">20</text>
<text x="93.1" y="170.2" transform="rotate(-90 93.1 170.2)">15</text>
<text x="107.1" y="170.2" transform="rotate(-90 107.1 170.2)">14</text>
<text x="114.7" y="170.2" transform="rotate(-90 114.7 170.2)">25</text>
</g>
<g font-size="1.8" fill="#006464">
<text x="101" y="73.3">IRLZ44NSTRL(UMW)</text>
<text x="206.3" y="92.3">+3V3</text>
<text x="245" y="94.2">+3V3</text>
<text x="251.7" y="93.6">+3.3V</text>
<text x="55.7" y="100.6">GND</text>
<text x="131.9" y="97.4">GND</text>
<text x="150.5" y="98.7">C51</text>
<text x="157.6" y="98.7">10nF</text>
<text x="166.4" y="99.9">GND</text>
<text x="29.2" y="104.4">R24</text>
<text x="82.2" y="111.4">PFAIL</text>
<text x="96.7" y="109.7" transform="rotate(-90 96.7 109.7)">CHG</text>
<text x="109.4" y="109" transform="rotate(-90 109.4 109)">DIS</text>
<text x="118.3" y="108.8">PCKP</text>
<text x="119" y="113.9">ALRT</text>
<text x="134.6" y="112.6">R34</text>
<text x="82.2" y="117.7">ZVC</text>
<text x="115.9" y="117.7">SDA/DQ</text>
<text x="135.2" y="116.4">R36</text>
<text x="25.4" y="124.1">R20</text>
<text x="82.2" y="122.8">CP</text>
<text x="115.9" y="122.8">SCL/OD</text>
<text x="134.6" y="121.5">R35</text>
<text x="24.1" y="129.1">49.9</text>
<text x="42.6" y="129.8">C42</text>
<text x="82.2" y="127.9">IN</text>
<text x="117.3" y="127.9">AOLDO</text>
<text x="146.8" y="126.6">10nF</text>
<text x="163.8" y="127.9">GND</text>
<text x="24.1" y="135.5">R22</text>
<text x="37.5" y="134.1">2</text>
<text x="41.3" y="134.8">100nF</text>
<text x="44.7" y="134.8">CC0402KRX7R9BB103</text>
<text x="82.2" y="132.9">BATTS</text>
<text x="119.9" y="132.9">TH4</text>
<text x="43.2" y="142.5">GNDREF</text>
<text x="82.2" y="139.3">CELL3</text>
<text x="119.9" y="138">TH3</text>
<text x="119.9" y="143.1">TH2</text>
<text x="216.5" y="139.6">D6</text>
<text x="216.5" y="142.2">LED</text>
<text x="23.5" y="146.3">R21</text>
<text x="82.2" y="148.2">CELL2</text>
<text x="119.9" y="146.9">TH1</text>
<text x="82.2" y="155.8">CELL1</text>
<text x="118.5" y="150.7">REG3</text>
<text x="118.5" y="155.8">REG2</text>
<text x="211.3" y="155.8">GND</text>
<text x="94.2" y="164.8" transform="rotate(-90 94.2 164.8)">CSP</text>
<text x="108.2" y="164.8" transform="rotate(-90 108.2 164.8)">CSN</text>
<text x="115.8" y="164.8" transform="rotate(-90 115.8 164.8)">EPAD</text>
<text x="119.5" y="162.2">GND</text>
<text x="134" y="164.1">C48</text>
<text x="139.7" y="169.1">470nF</text>
<text x="148" y="169.1">470nF</text>
<text x="89.6" y="190.1">GNDREF</text>
<text x="105.3" y="190.1">GND</text>
<text x="135.3" y="186.3">GNDREF</text>
</g>
<g font-size="1.8" fill="#0f0f0f">
<text x="229.5" y="72">BATT4</text>
<text x="229.9" y="77.1">BATT2</text>
<text x="229.9" y="74.6">BATT3</text>
<text x="230.5" y="79.7">BATT1</text>
<text x="20.2" y="118.3">BATT4</text>
<text x="133.3" y="126.7">AOLDOC49</text>
<text x="15.2" y="135.5">BATT3</text>
<text x="14.6" y="146.3">BATT2</text>
<text x="22.9" y="159">BATT1</text>
</g>
</svg>
